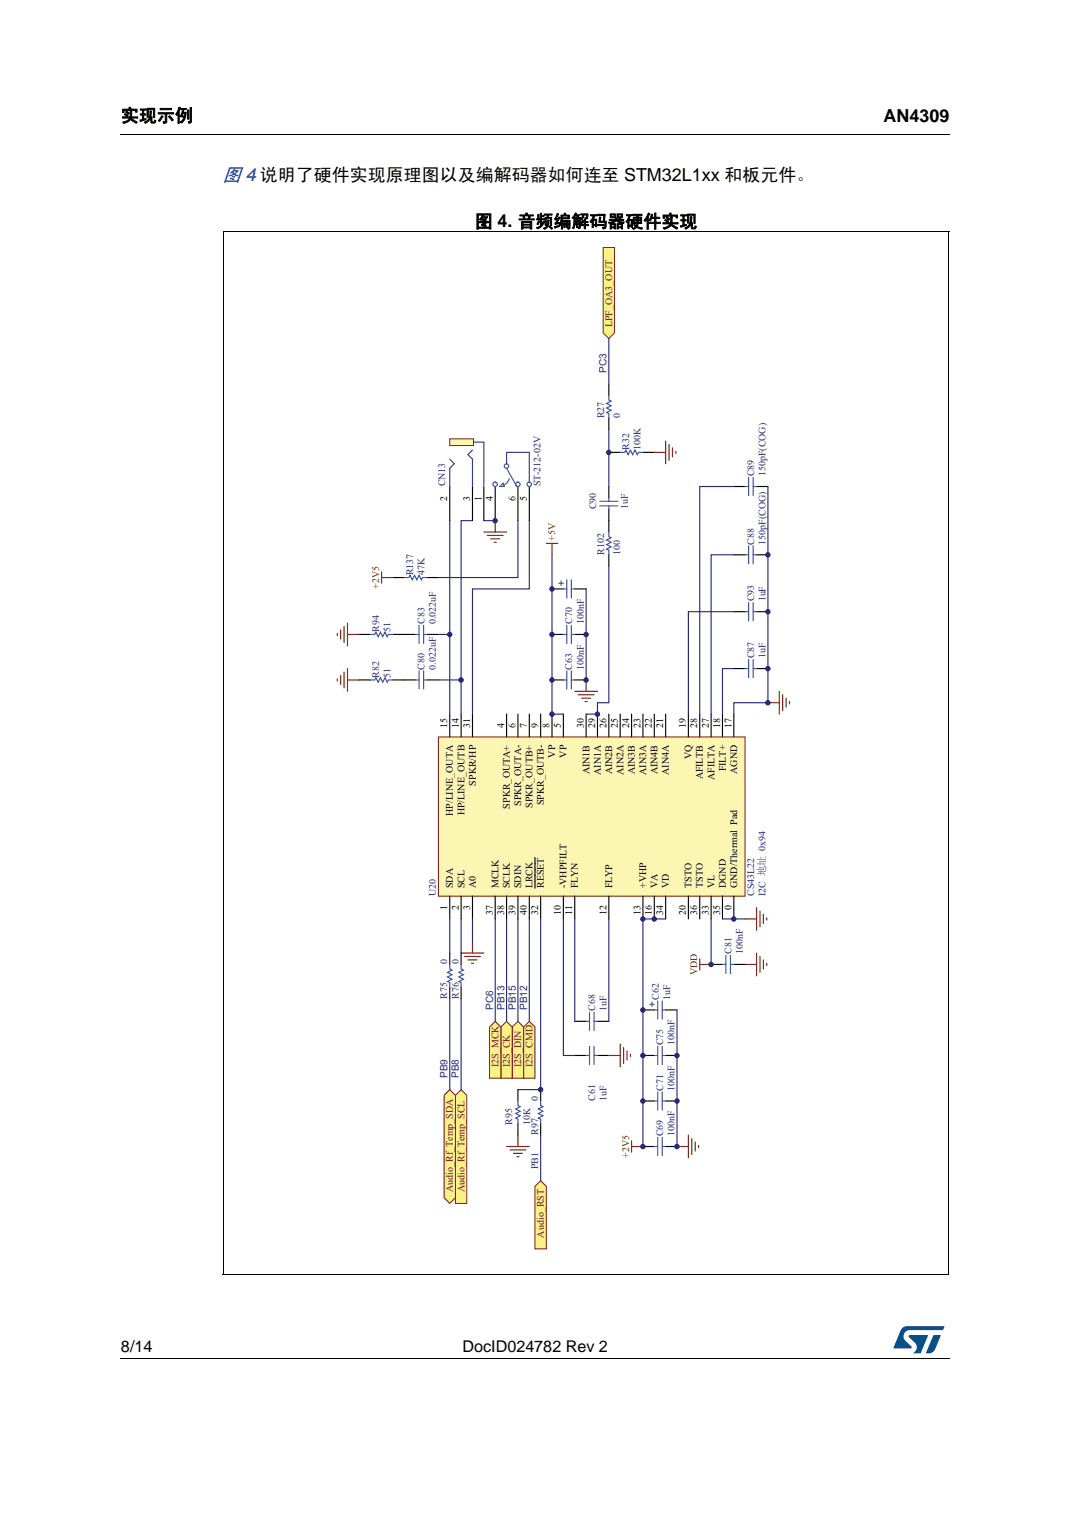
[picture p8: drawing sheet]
<svg xmlns="http://www.w3.org/2000/svg" width="210mm" height="297mm" viewBox="0 0 210 297" stroke-linecap="round" stroke-linejoin="round" font-family="sans-serif">
<path d="M23.6 26.2l.1 .2zM23.6 266.3l.1 .1z" fill="#000"/>
<path d="M23.7 26.3h162.6M23.7 266.3h162.6" fill="none" stroke="#000" stroke-width=".2"/>
<path d="M175.3 260h10v5.3h-10z" fill="#fff"/>
<g fill="#005189">
<path d="M176.9 260.5l.3-.3 .7-.2 7.4 .1-.4 .7h-6.4a1.31 1.31 0 0 0-1.2 1.1 1.31 1.31 0 0 0 .8 1.4l.7 .7v.3l-3.5 .1z"/>
<path d="M183.1 261.8h1.4l-.6 1.6a2.16 2.16 0 0 1-1.3 1.9h-.9v-.1z"/>
<path d="M178.3 261.8l3.7 .1-1.3 3.3-.2 .1h-1.4a1.43 1.43 0 0 0 .6-1.7l-1.4-1.4z"/>
</g>
<path d="M43.7 45.3h142.5v204.8h-142.5z" fill="#fff"/>
<path d="M103.8 200.2l1.1 1.2v10h-2.2v-10z" fill-rule="evenodd" fill="#faf185"/>
<path d="M103.8 200.2l1.1 1.2v10h-2.2v-10z" fill="none" stroke="#7f1416" stroke-width=".2"/>
<path d="M101.6 200.2l1.1 1.2v10h-2.2v-10z" fill-rule="evenodd" fill="#faf185"/>
<path d="M101.6 200.2l1.1 1.2v10h-2.2v-10z" fill="none" stroke="#7f1416" stroke-width=".2"/>
<path d="M99.4 200.2l1.1 1.2v10h-2.2v-10z" fill-rule="evenodd" fill="#faf185"/>
<path d="M99.4 200.2l1.1 1.2v10h-2.2v-10z" fill="none" stroke="#7f1416" stroke-width=".2"/>
<path d="M132.8 224.8h2.2M135 222.6v4.4M135.7 223.2v3.2M136.4 223.9v1.8M137 224.6v.4" fill="none" stroke="#7f1416" stroke-width=".22"/>
<path d="M90.5 213.6l1.1 1.1v21.2h-2.3v-21.2z" fill-rule="evenodd" fill="#faf185"/>
<path d="M90.5 213.6l1.1 1.1v21.2h-2.3v-21.2z" fill="none" stroke="#7f1416" stroke-width=".2"/>
<path d="M88.2 213.6l1.1 1.1v20.1l-1.1 1.1-1.1-1.1v-20.1z" fill-rule="evenodd" fill="#faf185"/>
<path d="M88.2 213.6l1.1 1.1v20.1l-1.1 1.1-1.1-1.1v-20.1z" fill="none" stroke="#7f1416" stroke-width=".2"/>
<path d="M70.4 133.3h2.2M77.1 133.3h2.2M106.1 213.6v2.3M106.1 220.3v2.3" fill="none" stroke="#010202" stroke-width=".22"/>
<path d="M72.6 133.3h.9l.2-.4 .5 .9 .4-.9 .5 .9 .4-.9 .5 .9 .2-.5h.9M106.1 215.9v.9l.4 .2-.9 .4 .9 .5-.9 .4 .9 .5-.9 .4 .5 .2v.9" fill="none" stroke="#3953a4" stroke-width=".22"/>
<path d="M94.9 104.3h4.5M95.6 105h3.1M96.3 105.7h1.7M96.9 106.3h.5M97.1 102.1v2.2M66.2 133.1v.4M66.8 132.4v1.8M67.5 131.8v3.1M68.2 133.3h2.2M68.2 131.1v4.4" fill="none" stroke="#7f1416" stroke-width=".22"/>
<path d="M106.1 231.5l1.1 1.1v12.3h-2.3v-12.3z" fill-rule="evenodd" fill="#faf185"/>
<path d="M106.1 231.5l1.1 1.1v12.3h-2.3v-12.3z" fill="none" stroke="#7f1416" stroke-width=".2"/>
<path d="M106.1 222.6v8.9" fill="none" stroke="#282973" stroke-width=".22"/>
<path d="M97.1 200.2l1.2 1.2v10h-2.3v-10z" fill-rule="evenodd" fill="#faf185"/>
<path d="M97.1 200.2l1.2 1.2v10h-2.3v-10z" fill="none" stroke="#7f1416" stroke-width=".2"/>
<path d="M107.2 106.5h2.2M108.3 106.5v2.3M99.4 224.8h4.4M100 225.5h3.2M100.7 226.1h1.8M101.4 226.8h.4M101.6 222.6v2.2" fill="none" stroke="#7f1416" stroke-width=".22"/>
<path d="M88.2 195.8v17.8M90.5 195.8v17.8M97.1 180.2v20M99.4 180.2v20M101.6 180.2v20M103.8 180.2v20" fill="none" stroke="#282973" stroke-width=".22"/>
<path d="M126.1 198h2.3M130.6 198h2.2M112.7 200.2h2.3M117.2 200.2h2.2" fill="none" stroke="#010202" stroke-width=".22"/>
<path d="M115.6 198.5v3.5M116.5 198.5v3.5M127.5 196.9h.9M127.9 196.5v.8M128.4 198h.6M129 196.2v3.6M129.9 198h.7M129.9 196.2v3.6M115 200.2h.6M116.5 200.2h.7" fill="none" stroke="#3953a4" stroke-width=".22"/>
<path d="M86 144.5h60.2v31.2h-60.2z" fill="#fbf6b2"/>
<path d="M86 144.5h60.2v31.2h-60.2z" fill="none" stroke="#7f1416" stroke-width=".2"/>
<g fill="none" stroke="#010202" stroke-width=".22">
<path d="M88.2 95.4v6.7M92.7 95.4v6.7M94.9 95.4v6.7M144 95.4h2.2M148.4 95.4h2.2M77.1 113.2h2.2M83.8 113.2h2.2M144 119.9h2.2M144 108.8h2.2M148.4 119.9h2.2M148.4 108.8h2.2M70.4 124.4h2.2"/>
<path d="M77.1 124.4h4.4M79.3 133.3h2.2M83.8 133.3h2.2M83.8 124.4h2.2M144 131.1h2.2M148.4 131.1h2.2M88.2 140v4.5M90.5 140v4.5M92.7 140v4.5M99.4 140v4.5M101.6 140v4.5M103.8 140v4.5"/>
<path d="M106.1 140v4.5M108.3 140v4.5M110.5 140v4.5M115 140v4.5M117.2 140v4.5M119.4 140v4.5M121.7 140v4.5M123.9 140v4.5M126.1 140v4.5M128.4 140v4.5M130.6 140v4.5M135 140v4.5"/>
<path d="M137.3 140v4.5M139.5 140v4.5M141.7 140v4.5M144 140v4.5M88.2 175.7v4.5M90.5 175.7v4.5M92.7 175.7v4.5M97.1 175.7v4.5M99.4 175.7v4.5M101.6 175.7v4.5M103.8 175.7v4.5M104.9 168.1v6"/>
<path d="M106.1 175.7v4.5M110.5 175.7v4.5M112.7 175.7v4.5M119.4 175.7v4.5M126.1 175.7v4.5M128.4 175.7v4.5M130.6 175.7v4.5M135 175.7v4.5M137.3 175.7v4.5M139.5 175.7v4.5M141.7 175.7v4.5M144 175.7v4.5"/>
<path d="M112.7 206.9h2.3M117.2 206.9h2.2"/>
</g>
<g fill="none" stroke="#282973" stroke-width=".22">
<path d="M144 95.4h-6.7v44.6M150.6 95.4v42.4h-6.6v2.2M88.2 102.1v37.9M92.7 102.1h-2.2v37.9M101.6 102.1v11.1h-15.6M103.8 102.1v13.4h-11.1v24.5M108.3 108.8v31.2h2.2M115 115.5v17.8M144 108.8h-4.5v31.2M144 119.9h-9v20.1M86 124.4h2.2M86 133.3h4.5"/>
<path d="M144 131.1h-2.3v8.9M92.7 180.2v4.4M106.1 180.2v33.4h-4.5M110.5 180.2v26.7h2.2M112.7 180.2v20M119.4 180.2v20M130.6 180.2h-4.5v44.6M132.8 198v26.8M139.5 180.2v8.9M141.7 180.2h4.5"/>
</g>
<g fill="none" stroke="#3953a4" stroke-width=".22">
<path d="M146.2 95.4h.7M146.9 93.6v3.6M147.7 93.6v3.6M147.7 95.4h.7M79.3 113.2h.9l.2-.4 .5 .9 .4-.9 .5 .9 .4-.9 .5 .9 .2-.5h.9M146.2 119.9h.7M146.2 108.8h.7M146.9 107v3.6M146.9 118.1v3.6M147.7 107v3.6M147.7 118.1v3.6M147.7 119.9h.7"/>
<path d="M147.7 108.8h.7M72.6 124.4h.9l.2-.5 .5 .9 .4-.9 .5 .9 .4-.9 .5 .9 .2-.4h.9M81.5 133.3h.7M81.5 124.4h.7M82.2 122.6v3.6M82.2 131.5v3.6M83.1 122.6v3.6M83.1 131.5v3.6M83.1 133.3h.7M83.1 124.4h.7M146.2 131.1h.7M146.9 129.3v3.6"/>
<path d="M147.7 129.3v3.6M147.7 131.1h.7M115 206.9h.6M115.6 205.2v3.5M116.5 206.9h.7M116.5 205.2v3.5"/>
</g>
<g fill="none" stroke="#7f1416" stroke-width=".22">
<path d="M74.9 113.2h2.2M74.9 112.1v2.3M66.2 124.2v.4M66.8 123.5v1.8M67.5 122.8v3.2M68.2 124.4h2.2M68.2 122.2v4.4M112.7 135.5h4.5M113.4 136.2h3.1M114.1 136.9h1.8M114.8 137.6h.4M115 133.3v2.2"/>
<path d="M150.6 137.8h2.3M152.9 135.5v4.5M153.5 136.2v3.1M154.2 136.9v1.8M154.9 137.6v.4M148.4 177.9v4.5M149.1 178.6v3.1M149.8 179.3v1.8M150.4 179.9v.5M90.5 186.9h4.4M91.1 187.5h3.1M91.8 188.2h1.8"/>
<path d="M92.5 188.9h.4M92.7 184.6v2.3M137.3 188v2.2M137.3 189.1h2.2M146.2 189.1h2.2M146.2 180.2h2.2M148.4 186.9v4.4M149.1 187.5v3.2M149.8 188.2v1.8M150.4 188.9v.4M119.4 206.9h2.3M121.7 204.7v4.5"/>
<path d="M122.3 205.4v3.1M123 206v1.8M123.7 206.7v.5M123.9 223.7v2.2M123.9 224.8h2.2"/>
</g>
<path d="M92.7 88.2l-.9 .9 .9 .9v5.4" fill="none" stroke="#2b3b96" stroke-width=".22"/>
<path d="M88.2 86h4.7v1.4h-4.7z" fill="#fbf6b2"/>
<path d="M88.2 86h4.7v1.4h-4.7z" fill="none" stroke="#7f1416" stroke-width=".2"/>
<path d="M88.2 90l.9 .9-.9 .9v3.6M92.9 86.7h2v8.5M99.4 90.9v-2.2h4.4v5.8" fill="none" stroke="#2b3b96" stroke-width=".22"/>
<path d="M97.1 95.4v6.7M101.6 95.4v6.7M103.8 95.4v6.7" fill="none" stroke="#010202" stroke-width=".22"/>
<g fill="none" stroke="#3953a4" stroke-width=".22">
<path d="M99.4 91.8l2 3.6M99.9 93.9l-.4 .7-.6 .5"/>
<circle cx="97.1" cy="95" r=".43"/>
<circle cx="99.4" cy="91.4" r=".43"/>
<circle cx="101.6" cy="95" r=".43"/>
<circle cx="103.8" cy="95" r=".43"/>
</g>
<path d="M98.7 94.7l.2 .7h-.9z" fill="#c0c0c0"/>
<path d="M98.7 94.7l.2 .7h-.9z" fill="none" stroke="#3953a4" stroke-width=".2"/>
<path d="M94.9 102.1h2.2" fill="none" stroke="#282973" stroke-width=".22"/>
<path d="M118.3 48.5h2.3v16.8l-1.2 1.1-1.1-1.1z" fill-rule="evenodd" fill="#faf185"/>
<path d="M118.3 48.5h2.3v16.8l-1.2 1.1-1.1-1.1z" fill="none" stroke="#7f1416" stroke-width=".2"/>
<g fill="none" stroke="#010202" stroke-width=".22">
<path d="M119.4 75.3v2.2M119.4 82v2.2M119.4 95.4v2.2M119.4 99.9v4.4M119.4 88.7h2.3M126.1 88.7h2.3M108.3 115.5h2.2M112.7 115.5h2.3M119.4 108.8v2.2M108.3 133.3h2.2M108.3 124.4h2.2M112.7 133.3h2.3"/>
<path d="M112.7 124.4h2.3M88.2 186.9v2.2M88.2 193.6v2.2M90.5 186.9v2.2M90.5 193.6v2.2M139.5 189.1h2.2M144 189.1h2.2M101.6 213.6v2.3M126.1 215.9h2.3M126.1 206.9h2.3M130.6 215.9h2.2M130.6 206.9h2.2"/>
<path d="M101.6 220.3v2.3M126.1 224.8h2.3M130.6 224.8h2.2"/>
</g>
<g fill="none" stroke="#3953a4" stroke-width=".22">
<path d="M119.4 77.5v.9l.5 .3-.9 .4 .9 .4-.9 .5 .9 .4-.9 .5 .4 .2v.9M117.7 99.2h3.5M117.7 98.3h3.5M119.4 97.6v.7M119.4 99.2v.7M121.7 88.7h.9l.2-.5 .4 .9 .5-.9 .4 .9 .5-.9 .4 .9 .2-.4h.9M109.6 114.4h.9M110.1 113.9v.9M110.5 115.5h.7M111.2 113.7v3.6M112.1 113.7v3.6M112.1 115.5h.6"/>
<path d="M119.4 104.3v.9l.5 .2-.9 .5 .9 .4-.9 .5 .9 .4-.9 .5 .4 .2v.9M110.5 133.3h.7M110.5 124.4h.7M111.2 122.6v3.6M111.2 131.5v3.6M112.1 133.3h.6M112.1 124.4h.6M112.1 122.6v3.6M112.1 131.5v3.6M88.2 189.1v.9l.5 .2-.9 .5 .9 .4-.9 .4 .9 .5-.9 .4 .4 .3v.9M90.5 189.1v.9l.4 .2-.9 .5 .9 .4-.9 .4 .9 .5-.9 .4 .5 .3v.9M141.7 189.1h.7"/>
<path d="M142.4 187.3v3.6M143.3 189.1h.7M143.3 187.3v3.6M101.6 215.9v.9l.4 .2-.8 .4 .8 .5-.8 .4 .8 .5-.8 .4 .4 .2v.9M128.4 215.9h.6M128.4 206.9h.6M129 205.2v3.5M129 214.1v3.6M129.9 215.9h.7M129.9 206.9h.7M129.9 205.2v3.5M129.9 214.1v3.6"/>
<path d="M128.4 224.8h.6M129 223v3.6M129.9 224.8h.7M129.9 223v3.6"/>
</g>
<path d="M128.4 88.7h2.2M130.6 86.5v4.4M131.3 87.1v3.2M131.9 87.8v1.8M132.6 88.5v.4" fill="none" stroke="#7f1416" stroke-width=".22"/>
<path d="M119.4 66.4v8.9M119.4 84.2v11.2M119.4 111v26.8h-2.2v2.2h-2.2M88.2 180.2v6.7M90.5 180.2v6.7" fill="none" stroke="#282973" stroke-width=".22"/>
<circle cx="132.8" cy="224.8" r=".43" fill="#282973"/>
<circle cx="132.8" cy="224.8" r=".43" fill="none" stroke="#282973" stroke-width=".2"/>
<circle cx="126.1" cy="224.8" r=".43" fill="#282973"/>
<circle cx="126.1" cy="224.8" r=".43" fill="none" stroke="#282973" stroke-width=".2"/>
<circle cx="132.8" cy="215.9" r=".43" fill="#282973"/>
<circle cx="132.8" cy="215.9" r=".43" fill="none" stroke="#282973" stroke-width=".2"/>
<circle cx="126.1" cy="215.9" r=".43" fill="#282973"/>
<circle cx="126.1" cy="215.9" r=".43" fill="none" stroke="#282973" stroke-width=".2"/>
<circle cx="106.1" cy="213.6" r=".43" fill="#282973"/>
<circle cx="106.1" cy="213.6" r=".43" fill="none" stroke="#282973" stroke-width=".2"/>
<circle cx="132.8" cy="207" r=".43" fill="#282973"/>
<circle cx="132.8" cy="207" r=".43" fill="none" stroke="#282973" stroke-width=".2"/>
<circle cx="126.1" cy="207" r=".43" fill="#282973"/>
<circle cx="126.1" cy="207" r=".43" fill="none" stroke="#282973" stroke-width=".2"/>
<circle cx="126.1" cy="198" r=".43" fill="#282973"/>
<circle cx="126.1" cy="198" r=".43" fill="none" stroke="#282973" stroke-width=".2"/>
<circle cx="139.5" cy="189.1" r=".43" fill="#282973"/>
<circle cx="139.5" cy="189.1" r=".43" fill="none" stroke="#282973" stroke-width=".2"/>
<circle cx="143.9" cy="180.2" r=".43" fill="#282973"/>
<circle cx="143.9" cy="180.2" r=".43" fill="none" stroke="#282973" stroke-width=".2"/>
<circle cx="128.3" cy="180.2" r=".43" fill="#282973"/>
<circle cx="128.3" cy="180.2" r=".43" fill="none" stroke="#282973" stroke-width=".2"/>
<circle cx="126.1" cy="180.2" r=".43" fill="#282973"/>
<circle cx="126.1" cy="180.2" r=".43" fill="none" stroke="#282973" stroke-width=".2"/>
<circle cx="117.2" cy="140" r=".43" fill="#282973"/>
<circle cx="117.2" cy="140" r=".43" fill="none" stroke="#282973" stroke-width=".2"/>
<circle cx="108.3" cy="140" r=".43" fill="#282973"/>
<circle cx="108.3" cy="140" r=".43" fill="none" stroke="#282973" stroke-width=".2"/>
<circle cx="150.6" cy="137.8" r=".44" fill="#282973"/>
<circle cx="150.6" cy="137.8" r=".44" fill="none" stroke="#282973" stroke-width=".2"/>
<circle cx="115" cy="133.3" r=".43" fill="#282973"/>
<circle cx="115" cy="133.3" r=".43" fill="none" stroke="#282973" stroke-width=".2"/>
<circle cx="108.3" cy="133.3" r=".43" fill="#282973"/>
<circle cx="108.3" cy="133.3" r=".43" fill="none" stroke="#282973" stroke-width=".2"/>
<circle cx="90.4" cy="133.3" r=".43" fill="#282973"/>
<circle cx="90.4" cy="133.3" r=".43" fill="none" stroke="#282973" stroke-width=".2"/>
<circle cx="150.6" cy="131.1" r=".43" fill="#282973"/>
<circle cx="150.6" cy="131.1" r=".43" fill="none" stroke="#282973" stroke-width=".2"/>
<circle cx="115" cy="124.4" r=".43" fill="#282973"/>
<circle cx="115" cy="124.4" r=".43" fill="none" stroke="#282973" stroke-width=".2"/>
<circle cx="108.3" cy="124.4" r=".43" fill="#282973"/>
<circle cx="108.3" cy="124.4" r=".43" fill="none" stroke="#282973" stroke-width=".2"/>
<circle cx="88.2" cy="124.4" r=".43" fill="#282973"/>
<circle cx="88.2" cy="124.4" r=".43" fill="none" stroke="#282973" stroke-width=".2"/>
<circle cx="150.6" cy="119.9" r=".44" fill="#282973"/>
<circle cx="150.6" cy="119.9" r=".44" fill="none" stroke="#282973" stroke-width=".2"/>
<circle cx="108.3" cy="115.5" r=".43" fill="#282973"/>
<circle cx="108.3" cy="115.5" r=".43" fill="none" stroke="#282973" stroke-width=".2"/>
<circle cx="150.6" cy="108.8" r=".44" fill="#282973"/>
<circle cx="150.6" cy="108.8" r=".44" fill="none" stroke="#282973" stroke-width=".2"/>
<circle cx="97.1" cy="102.1" r=".43" fill="#282973"/>
<circle cx="97.1" cy="102.1" r=".43" fill="none" stroke="#282973" stroke-width=".2"/>
<circle cx="119.4" cy="88.7" r=".43" fill="#282973"/>
<circle cx="119.4" cy="88.7" r=".43" fill="none" stroke="#282973" stroke-width=".2"/>
<path d="M43.8 45.4h142.4M43.8 45.3v204.7M186.2 45.4v204.7M43.7 250h142.5" fill="none" stroke="#000" stroke-width=".2"/>
<text font-size="3.7" fill="#00f" x="43.7" y="35.4">图 4 说明了硬件实现原理图以及编解码器如何连至 STM32L1xx 和板元件。</text>
<g font-size="3.5">
<text x="23.7" y="23.9">实现示例</text>
<text x="173.3" y="23.9">AN4309</text>
<text x="93.2" y="44.6">图 4. 音频编解码器硬件实现</text>
</g>
<g font-size="3.2">
<text x="23.7" y="265.1">8/14</text>
<text x="90.7" y="265.1">DocID024782 Rev 2</text>
</g>
<g font-size="2" fill="#7f1416">
<text x="120.1" y="64.1" transform="rotate(-90 120.1 64.1)">LPF_OA3_OUT</text>
<text x="108.9" y="106.1" transform="rotate(-90 108.9 106.1)">+5V</text>
<text x="74.4" y="115.5" transform="rotate(-90 74.4 115.5)">+2V5</text>
<text x="136.8" y="191.2" transform="rotate(-90 136.8 191.2)">VDD</text>
<text x="97.8" y="209.2" transform="rotate(-90 97.8 209.2)">I2S_MCK</text>
<text x="100" y="209.2" transform="rotate(-90 100 209.2)">I2S_CK</text>
<text x="102.2" y="209.2" transform="rotate(-90 102.2 209.2)">I2S_DIN</text>
<text x="104.5" y="209.2" transform="rotate(-90 104.5 209.2)">I2S_CMD</text>
<text x="123.4" y="227" transform="rotate(-90 123.4 227)">+2V5</text>
<text x="88.9" y="233.7" transform="rotate(-90 88.9 233.7)">Audio_Rf_Temp_SDA</text>
<text x="91.1" y="233.7" transform="rotate(-90 91.1 233.7)">Audio_Rf_Temp_SCL</text>
<text x="106.7" y="242.6" transform="rotate(-90 106.7 242.6)">Audio_RST</text>
</g>
<g font-size="2" fill="#282973">
<text x="119" y="73.1" transform="rotate(-90 119 73.1)">PC3</text>
<text x="118.5" y="82" transform="rotate(-90 118.5 82)">R27</text>
<text x="121.6" y="82" transform="rotate(-90 121.6 82)">0</text>
<text x="123.4" y="88.2" transform="rotate(-90 123.4 88.2)">R32</text>
<text x="125.6" y="88.2" transform="rotate(-90 125.6 88.2)">100K</text>
<text x="87.3" y="95.4" transform="rotate(-90 87.3 95.4)">CN13</text>
<text x="106" y="95.4" transform="rotate(-90 106 95.4)">ST-212-02V</text>
<text x="147.9" y="93.4" transform="rotate(-90 147.9 93.4)">C89</text>
<text x="150.2" y="93.4" transform="rotate(-90 150.2 93.4)">150pF(COG)</text>
<text x="117" y="99.8" transform="rotate(-90 117 99.8)">C90</text>
<text x="123.2" y="99.8" transform="rotate(-90 123.2 99.8)">1uF</text>
<text x="147.9" y="106.8" transform="rotate(-90 147.9 106.8)">C88</text>
<text x="150.2" y="106.8" transform="rotate(-90 150.2 106.8)">150pF(COG)</text>
<text x="81.1" y="112.8" transform="rotate(-90 81.1 112.8)">R137</text>
<text x="83.3" y="112.8" transform="rotate(-90 83.3 112.8)">47K</text>
<text x="118.5" y="108.8" transform="rotate(-90 118.5 108.8)">R102</text>
<text x="121.6" y="108.8" transform="rotate(-90 121.6 108.8)">100</text>
<text x="147.9" y="117.9" transform="rotate(-90 147.9 117.9)">C93</text>
<text x="150.2" y="117.9" transform="rotate(-90 150.2 117.9)">1uF</text>
<text x="74.4" y="123.9" transform="rotate(-90 74.4 123.9)">R94</text>
<text x="76.6" y="123.9" transform="rotate(-90 76.6 123.9)">51</text>
<text x="83.3" y="122.4" transform="rotate(-90 83.3 122.4)">C83</text>
<text x="85.5" y="122.4" transform="rotate(-90 85.5 122.4)">0.022uF</text>
<text x="112.3" y="122.4" transform="rotate(-90 112.3 122.4)">C70</text>
<text x="114.5" y="122.4" transform="rotate(-90 114.5 122.4)">100nF</text>
<text x="83.3" y="131.3" transform="rotate(-90 83.3 131.3)">C80</text>
<text x="85.5" y="131.3" transform="rotate(-90 85.5 131.3)">0.022uF</text>
<text x="112.3" y="131.3" transform="rotate(-90 112.3 131.3)">C63</text>
<text x="114.5" y="131.3" transform="rotate(-90 114.5 131.3)">100nF</text>
<text x="147.9" y="129.1" transform="rotate(-90 147.9 129.1)">C87</text>
<text x="150.2" y="129.1" transform="rotate(-90 150.2 129.1)">1uF</text>
<text x="74.4" y="132.9" transform="rotate(-90 74.4 132.9)">R82</text>
<text x="76.6" y="132.9" transform="rotate(-90 76.6 132.9)">51</text>
<text x="85.5" y="175.7" transform="rotate(-90 85.5 175.7)">U20</text>
<text x="147.9" y="175.7" transform="rotate(-90 147.9 175.7)">CS43L22</text>
<text x="150.2" y="175.7" transform="rotate(-90 150.2 175.7)">I2C 地址 0x94</text>
<text x="87.7" y="189.1" transform="rotate(-90 87.7 189.1)">0</text>
<text x="90" y="189.1" transform="rotate(-90 90 189.1)">0</text>
<text x="143.5" y="187.1" transform="rotate(-90 143.5 187.1)">C81</text>
<text x="145.7" y="187.1" transform="rotate(-90 145.7 187.1)">100nF</text>
<text x="87.7" y="195.8" transform="rotate(-90 87.7 195.8)">R75</text>
<text x="90" y="195.8" transform="rotate(-90 90 195.8)">R76</text>
<text x="129.2" y="196" transform="rotate(-90 129.2 196)">C62</text>
<text x="131.4" y="196" transform="rotate(-90 131.4 196)">1uF</text>
<text x="96.7" y="198" transform="rotate(-90 96.7 198)">PC6</text>
<text x="98.9" y="198" transform="rotate(-90 98.9 198)">PB13</text>
<text x="101.2" y="198" transform="rotate(-90 101.2 198)">PB15</text>
<text x="103.4" y="198" transform="rotate(-90 103.4 198)">PB12</text>
<text x="116.7" y="198.2" transform="rotate(-90 116.7 198.2)">C68</text>
<text x="119" y="198.2" transform="rotate(-90 119 198.2)">1uF</text>
<text x="130.1" y="204.9" transform="rotate(-90 130.1 204.9)">C75</text>
<text x="132.3" y="204.9" transform="rotate(-90 132.3 204.9)">100nF</text>
<text x="87.8" y="211.4" transform="rotate(-90 87.8 211.4)">PB9</text>
<text x="90" y="211.4" transform="rotate(-90 90 211.4)">PB8</text>
<text x="105.6" y="215.9" transform="rotate(-90 105.6 215.9)">0</text>
<text x="116.7" y="215.9" transform="rotate(-90 116.7 215.9)">C61</text>
<text x="119" y="215.9" transform="rotate(-90 119 215.9)">1uF</text>
<text x="130.1" y="213.9" transform="rotate(-90 130.1 213.9)">C71</text>
<text x="132.3" y="213.9" transform="rotate(-90 132.3 213.9)">100nF</text>
<text x="100.5" y="220.5" transform="rotate(-90 100.5 220.5)">R95</text>
<text x="104" y="220.5" transform="rotate(-90 104 220.5)">10K</text>
<text x="105.6" y="222.6" transform="rotate(-90 105.6 222.6)">R97</text>
<text x="130.1" y="222.8" transform="rotate(-90 130.1 222.8)">C69</text>
<text x="132.3" y="222.8" transform="rotate(-90 132.3 222.8)">100nF</text>
<text x="105.6" y="229.2" transform="rotate(-90 105.6 229.2)">PB1</text>
</g>
<g font-size="2" fill="#010202">
<text x="87.7" y="98.1" transform="rotate(-90 87.7 98.1)">2</text>
<text x="92.2" y="98.1" transform="rotate(-90 92.2 98.1)">3</text>
<text x="94.4" y="98.1" transform="rotate(-90 94.4 98.1)">1</text>
<text x="96.7" y="98.1" transform="rotate(-90 96.7 98.1)">4</text>
<text x="101.1" y="98.1" transform="rotate(-90 101.1 98.1)">6</text>
<text x="103.4" y="98.1" transform="rotate(-90 103.4 98.1)">5</text>
<text x="87.7" y="142.7" transform="rotate(-90 87.7 142.7)">15</text>
<text x="90" y="142.7" transform="rotate(-90 90 142.7)">14</text>
<text x="92.2" y="142.7" transform="rotate(-90 92.2 142.7)">31</text>
<text x="98.9" y="142.7" transform="rotate(-90 98.9 142.7)">4</text>
<text x="101.1" y="142.7" transform="rotate(-90 101.1 142.7)">6</text>
<text x="103.4" y="142.7" transform="rotate(-90 103.4 142.7)">7</text>
<text x="105.6" y="142.7" transform="rotate(-90 105.6 142.7)">9</text>
<text x="107.8" y="142.7" transform="rotate(-90 107.8 142.7)">8</text>
<text x="110" y="142.7" transform="rotate(-90 110 142.7)">5</text>
<text x="114.5" y="142.7" transform="rotate(-90 114.5 142.7)">30</text>
<text x="116.7" y="142.7" transform="rotate(-90 116.7 142.7)">29</text>
<text x="119" y="142.7" transform="rotate(-90 119 142.7)">26</text>
<text x="121.2" y="142.7" transform="rotate(-90 121.2 142.7)">25</text>
<text x="123.4" y="142.7" transform="rotate(-90 123.4 142.7)">24</text>
<text x="125.6" y="142.7" transform="rotate(-90 125.6 142.7)">23</text>
<text x="127.9" y="142.7" transform="rotate(-90 127.9 142.7)">22</text>
<text x="130.1" y="142.7" transform="rotate(-90 130.1 142.7)">21</text>
<text x="134.6" y="142.7" transform="rotate(-90 134.6 142.7)">19</text>
<text x="136.8" y="142.7" transform="rotate(-90 136.8 142.7)">28</text>
<text x="139" y="142.7" transform="rotate(-90 139 142.7)">27</text>
<text x="141.3" y="142.7" transform="rotate(-90 141.3 142.7)">18</text>
<text x="143.5" y="142.7" transform="rotate(-90 143.5 142.7)">17</text>
<text x="108.9" y="148.6" transform="rotate(-90 108.9 148.6)">VP</text>
<text x="111.2" y="148.6" transform="rotate(-90 111.2 148.6)">VP</text>
<text x="135.7" y="148.9" transform="rotate(-90 135.7 148.9)">VQ</text>
<text x="93.3" y="154" transform="rotate(-90 93.3 154)">SPKR/HP</text>
<text x="115.6" y="151.8" transform="rotate(-90 115.6 151.8)">AIN1B</text>
<text x="117.8" y="151.9" transform="rotate(-90 117.8 151.9)">AIN1A</text>
<text x="120.1" y="151.8" transform="rotate(-90 120.1 151.8)">AIN2B</text>
<text x="122.3" y="151.9" transform="rotate(-90 122.3 151.9)">AIN2A</text>
<text x="124.5" y="151.8" transform="rotate(-90 124.5 151.8)">AIN3B</text>
<text x="126.8" y="151.9" transform="rotate(-90 126.8 151.9)">AIN3A</text>
<text x="129" y="151.8" transform="rotate(-90 129 151.8)">AIN4B</text>
<text x="131.2" y="151.9" transform="rotate(-90 131.2 151.9)">AIN4A</text>
<text x="137.9" y="152.8" transform="rotate(-90 137.9 152.8)">AFILTB</text>
<text x="140.1" y="152.9" transform="rotate(-90 140.1 152.9)">AFILTA</text>
<text x="142.4" y="151.2" transform="rotate(-90 142.4 151.2)">FILT+</text>
<text x="144.6" y="151.7" transform="rotate(-90 144.6 151.7)">AGND</text>
<text x="88.9" y="160" transform="rotate(-90 88.9 160)">HP/LINE_OUTA</text>
<text x="91.1" y="159.9" transform="rotate(-90 91.1 159.9)">HP/LINE_OUTB</text>
<text x="100" y="158.5" transform="rotate(-90 100 158.5)">SPKR_OUTA+</text>
<text x="102.2" y="158" transform="rotate(-90 102.2 158)">SPKR_OUTA-</text>
<text x="104.5" y="158.4" transform="rotate(-90 104.5 158.4)">SPKR_OUTB+</text>
<text x="106.7" y="157.9" transform="rotate(-90 106.7 157.9)">SPKR_OUTB-</text>
<text x="87.7" y="178.5" transform="rotate(-90 87.7 178.5)">1</text>
<text x="88.9" y="174.1" transform="rotate(-90 88.9 174.1)">SDA</text>
<text x="90" y="178.5" transform="rotate(-90 90 178.5)">2</text>
<text x="91.1" y="174.1" transform="rotate(-90 91.1 174.1)">SCL</text>
<text x="92.2" y="178.5" transform="rotate(-90 92.2 178.5)">3</text>
<text x="93.3" y="174.1" transform="rotate(-90 93.3 174.1)">A0</text>
<text x="96.7" y="179.5" transform="rotate(-90 96.7 179.5)">37</text>
<text x="97.8" y="174.1" transform="rotate(-90 97.8 174.1)">MCLK</text>
<text x="98.9" y="179.5" transform="rotate(-90 98.9 179.5)">38</text>
<text x="100" y="174.1" transform="rotate(-90 100 174.1)">SCLK</text>
<text x="101.1" y="179.5" transform="rotate(-90 101.1 179.5)">39</text>
<text x="102.2" y="174.1" transform="rotate(-90 102.2 174.1)">SDIN</text>
<text x="103.4" y="179.4" transform="rotate(-90 103.4 179.4)">40</text>
<text x="104.5" y="174.1" transform="rotate(-90 104.5 174.1)">LRCK</text>
<text x="105.6" y="179.5" transform="rotate(-90 105.6 179.5)">32</text>
<text x="106.7" y="174.1" transform="rotate(-90 106.7 174.1)">RESET</text>
<text x="110" y="179.4" transform="rotate(-90 110 179.4)">10</text>
<text x="111.2" y="174.1" transform="rotate(-90 111.2 174.1)">-VHPFILT</text>
<text x="112.3" y="179.5" transform="rotate(-90 112.3 179.5)">11</text>
<text x="113.4" y="174.1" transform="rotate(-90 113.4 174.1)">FLYN</text>
<text x="119" y="179.5" transform="rotate(-90 119 179.5)">12</text>
<text x="120.1" y="174.1" transform="rotate(-90 120.1 174.1)">FLYP</text>
<text x="125.6" y="179.5" transform="rotate(-90 125.6 179.5)">13</text>
<text x="126.8" y="174.1" transform="rotate(-90 126.8 174.1)">+VHP</text>
<text x="127.9" y="179.5" transform="rotate(-90 127.9 179.5)">16</text>
<text x="129" y="174.1" transform="rotate(-90 129 174.1)">VA</text>
<text x="130.1" y="179.5" transform="rotate(-90 130.1 179.5)">34</text>
<text x="131.2" y="174.1" transform="rotate(-90 131.2 174.1)">VD</text>
<text x="134.6" y="179.5" transform="rotate(-90 134.6 179.5)">20</text>
<text x="135.7" y="174.1" transform="rotate(-90 135.7 174.1)">TSTO</text>
<text x="136.8" y="179.5" transform="rotate(-90 136.8 179.5)">36</text>
<text x="137.9" y="174.1" transform="rotate(-90 137.9 174.1)">TSTO</text>
<text x="139" y="179.5" transform="rotate(-90 139 179.5)">33</text>
<text x="140.1" y="174.1" transform="rotate(-90 140.1 174.1)">VL</text>
<text x="141.3" y="179.5" transform="rotate(-90 141.3 179.5)">35</text>
<text x="142.4" y="174.1" transform="rotate(-90 142.4 174.1)">DGND</text>
<text x="143.5" y="178.5" transform="rotate(-90 143.5 178.5)">0</text>
<text x="144.6" y="174.1" transform="rotate(-90 144.6 174.1)">GND/Thermal Pad</text>
</g>
</svg>
